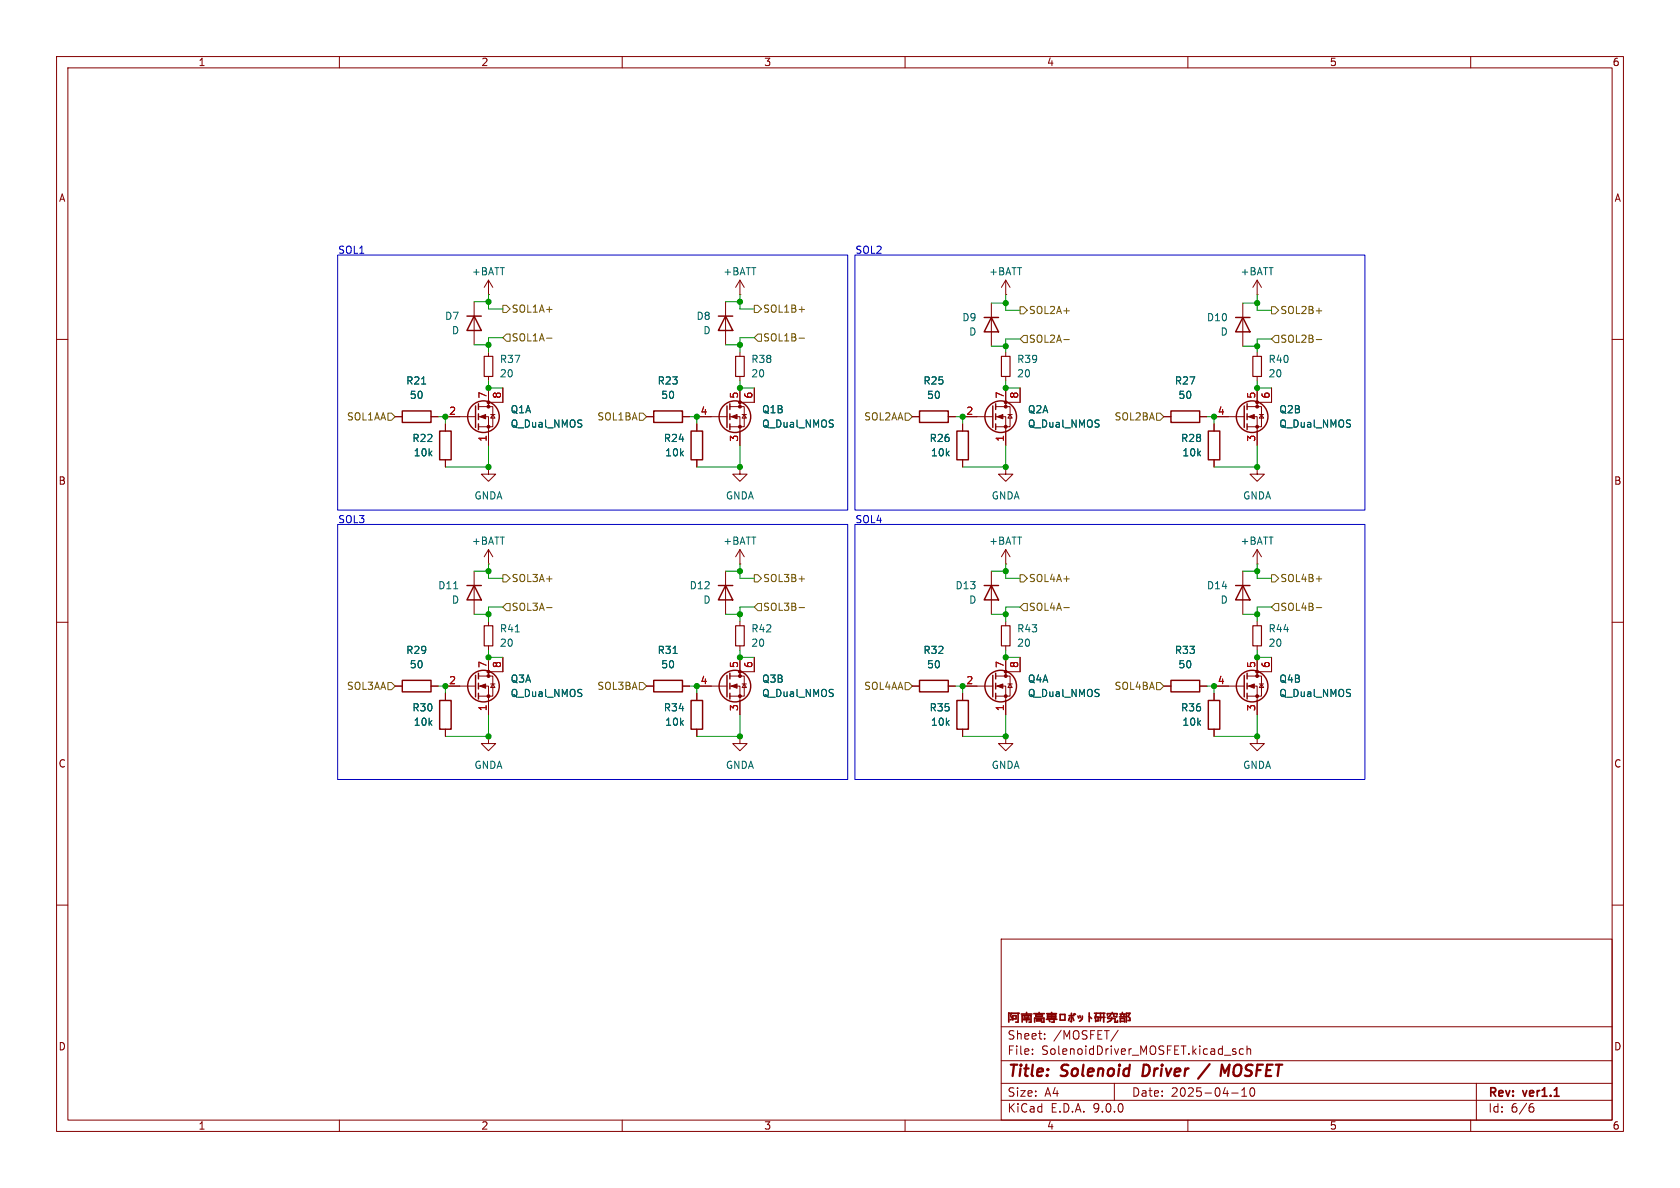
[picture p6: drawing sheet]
<svg xmlns="http://www.w3.org/2000/svg" width="297mm" height="210mm" viewBox="0 0 297 210" stroke-linecap="round" stroke-linejoin="round" font-family="sans-serif">
<g fill="none" stroke="#840000" stroke-width=".18">
<path d="M10 10h277v190h-277zM12 12h273v186h-273zM60 10v2M110 10v2M160 10v2M210 10v2M260 10v2M83.8 53.3v7.7M86.4 52.1h.1M86.4 49.5l-.8 1.3M86.4 49.5l.7 1.3M86.4 49.5v2.6"/>
<path d="M128.3 53.3v7.7M130.8 52.1h.1M130.8 49.5v2.6M130.8 49.5l-.8 1.3M130.8 49.5l.8 1.3M175.3 53.6v7.6M177.8 52.1h.1M177.8 49.5l-.8 1.3M177.8 49.5l.8 1.3M177.8 49.5v2.6M219.7 53.6v7.6M222.2 52.1h.1"/>
<path d="M222.2 49.5l-.7 1.3M222.2 49.5l.8 1.3M222.2 49.5v2.6M10 60h2M69.8 73.7h1.3M76.2 73.7h1.3M78.7 74.9v1.3M78.7 73.7h5.4M84.6 71.9h2.5v3.5h-2.5M84.6 73.7h1.8v5M86.4 62.2v.8M86.4 66.5v.8"/>
<path d="M86.4 68.6v3.3M86.7 73.3h.8M87.1 73.3l.4 .6h-.8zM88.9 68.6v2.5h-2.5M114.3 73.7h1.3M120.6 73.7h1.3M123.2 73.7h5.3M123.2 74.9v1.3M129 71.9h2.6v3.5h-2.6M129 73.7h1.8v5M130.8 62.2v.8M130.8 66.5v.8"/>
<path d="M130.8 68.6v3.3M131.2 73.3h.8M131.6 73.3l.4 .6h-.8zM133.3 68.6v2.5h-2.5M161.3 73.7h1.3M167.6 73.7h1.3M170.2 74.9v1.3M170.2 73.7h5.3M176 71.9h2.6v3.5h-2.6M176 73.7h1.8v5M177.8 62.2v.8M177.8 66.5v.8"/>
<path d="M177.8 68.6v3.3M178.2 73.3h.7M178.6 73.3l.3 .6h-.7zM180.3 68.6v2.5h-2.5M205.7 73.7h1.3M212.1 73.7h1.3M214.6 73.7h5.4M214.6 74.9v1.3M220.5 71.9h2.5v3.5h-2.5M220.5 73.7h1.7v5M222.2 62.2v.8M222.2 66.5v.8"/>
<path d="M222.2 68.6v3.3M222.6 73.3h.8M223 73.3l.4 .6h-.8zM224.8 68.6v2.5h-2.6M285 60h2M78.7 81.3v1.3M86.4 82.6v1.2h1.2l-1.2 1.3-1.3-1.3h1.3M86.4 82.6h.1M86.4 99.7h.1M86.4 97.2v2.5M86.4 97.2l-.8 1.2M86.4 97.2l.7 1.2"/>
<path d="M123.2 81.3v1.3M130.8 82.6v1.2h1.3l-1.3 1.3-1.3-1.3h1.3M130.8 82.6h.1M130.8 99.7h.1M130.8 97.2v2.5M130.8 97.2l-.8 1.2M130.8 97.2l.8 1.2M170.2 81.3v1.3M177.8 99.7h.1M177.8 82.6v1.2h1.3l-1.3 1.3-1.3-1.3h1.3M177.8 82.6h.1M177.8 97.2v2.5"/>
<path d="M177.8 97.2l-.8 1.2M177.8 97.2l.8 1.2M214.6 81.3v1.3M222.2 82.6v1.2h1.3l-1.3 1.3-1.2-1.3h1.2M222.2 82.6h.1M222.2 99.7h.1M222.2 97.2v2.5M222.2 97.2l-.7 1.2M222.2 97.2l.8 1.2M10 110h2M83.8 101v7.6M84.6 119.5h2.5v3.6h-2.5"/>
<path d="M86.4 109.9v.7M86.4 114.2v.7M86.4 116.2v3.3M88.9 116.2v2.5h-2.5M128.3 101v7.6M129 119.5h2.6v3.6h-2.6M130.8 109.9v.7M130.8 114.2v.7M130.8 116.2v3.3M133.3 116.2v2.5h-2.5M175.3 101v7.6M176 119.5h2.6v3.6h-2.6"/>
<path d="M177.8 109.9v.7M177.8 114.2v.7M177.8 116.2v3.3M180.3 116.2v2.5h-2.5M219.7 101v7.6M220.5 119.5h2.5v3.6h-2.5M222.2 109.9v.7M222.2 114.2v.7M222.2 116.2v3.3M224.8 116.2v2.5h-2.6M285 110h2M69.8 121.3h1.3"/>
<path d="M76.2 121.3h1.3M78.7 122.6v1.2M78.7 128.9v1.3M78.7 121.3h5.4M84.6 121.3h1.8v5.1M86.4 130.2v1.2h1.2l-1.2 1.3-1.3-1.3h1.3M86.4 130.2h.1M86.7 120.9h.8M87.1 120.9l.4 .6h-.8zM114.3 121.3h1.3M120.6 121.3h1.3M123.2 121.3h5.3"/>
<path d="M123.2 122.6v1.2M123.2 128.9v1.3M129 121.3h1.8v5.1M130.8 130.2v1.2h1.3l-1.3 1.3-1.3-1.3h1.3M130.8 130.2h.1M131.2 120.9h.8M131.6 120.9l.4 .6h-.8zM161.3 121.3h1.3M167.6 121.3h1.3M170.2 121.3h5.3M170.2 122.6v1.2M170.2 128.9v1.3"/>
<path d="M176 121.3h1.8v5.1M177.8 130.2v1.2h1.3l-1.3 1.3-1.3-1.3h1.3M177.8 130.2h.1M178.2 120.9h.7M178.6 120.9l.3 .6h-.7zM205.7 121.3h1.3M212.1 121.3h1.3M214.6 121.3h5.4M214.6 122.6v1.2M214.6 128.9v1.3M220.5 121.3h1.7v5.1M222.2 130.2v1.2h1.3l-1.3 1.3-1.2-1.3h1.2"/>
<path d="M222.2 130.2h.1M222.6 120.9h.8M223 120.9l.4 .6h-.8zM10 160h2M177 166h108v32h-108zM285 160h2M60 198v2M110 198v2M160 198v2M177 194.5h108M177 191.5h108M177 187.5h108"/>
<path d="M177 181.5h108M182.5 186.3v.1M182.5 185.5v.1M184.7 183.6v.1M184.7 182.8v.1M197 191.5v3M197.7 182.1l-1.3 2M210 198v2M217.7 193.2h1.2M218.1 185.9l.4 .1v.2l-.2 .2h-.3M218.1 185.4l.4 .1M219.5 193.8h.9"/>
<path d="M219.5 192.7l.5-.4v1.5M219.8 185.5l-.4-.1-.3 .3v.4l.1 .2h.6M220.5 185.5l.2-.1 .3 .1 .1 .9M220.5 184.9v1.5M221.1 192.4l.2-.1a.81 .81 0 0 1 .6 .6 .81 .81 0 0 1-.3 .8l-.1 .1a.81 .81 0 0 1-.4-1.4zM260 198v2M261 191.5v6.5M270.6 195.7h.4l.2 .3-.1 .5-.5 .1M271 195.1l-.4 .1"/>
</g>
<path d="M202.2 188.2l-.2 2h.4M213.8 188.1l-2 2.6M216 188.2l.5 1.4 .9-1.4-.3 2" fill="none" stroke="#840000" stroke-width=".4"/>
<g fill="none" stroke="#840000" stroke-width=".3">
<path d="M178.3 179v1.7M178.3 179.1h.5l-.2 .4M178.7 179.6l.1 .4M179 179.1h1.2M180 179.1v1.6h-.4M180.6 179.3h1.8M181 180h1M181.1 179.7l.1 .1M181.5 179v.5M181.5 180v.7M181.8 179.7l-.1 .3M182.8 179.2h1.8"/>
<path d="M183.1 179.4h1.2v.3h-1.2zM183.7 179v.2M185.1 179.2h1.7M185.2 179.4h1.4v.6h-1.4zM185.2 179.7h1.4M185.9 179v1M186.3 180v.7h-.4M187.4 179.3h.9v1h-.9zM189 179.5h.8M189.1 179.8l-.2 .6M189.4 179.1v1.5l-.2-.1M189.6 179.8l.2 .6"/>
<path d="M189.8 179.3l.1 .1M190 179.2l.1 .1M190.6 179.6l.1 .4M190.9 179.5l.1 .4M191.3 179.6a.77 .77 0 0 1-.5 .9M192.6 179.7l.4 .3M192.6 179v1.6M193.5 179.1h.7M193.6 179.8h.5v.7h-.4M193.7 179.5v1.1M193.8 179.1l-.2 .9M194.3 179.8h1"/>
<path d="M194.3 179.1h1M194.6 179.1l-.1 1.4M195.1 179.1v1.6M196.4 179.2l-.3 .5-.3 .1M196.6 179.8l-.1 .5-.7 .4M196.6 179v.2M196.9 179.2v.5l.5 .1v-.2M197.5 179.4v-.2h-1.7v.3M197.9 179.8h1.1M198 179.3h.9M198.1 179.4l.1 .2M198.4 179v.3"/>
<path d="M198.8 179.3l-.2 .4M178.6 180.3h.2M179.1 180.1h.5v-.6h-.5v.8M180.7 180.7v-1.2h1.6v1.2h-.4M180.9 180.3h1.2M182.9 180.7v-.7h1.7v.7h-.5M183.3 180.2h.8v.3h-.8zM185 180.2h1.8M185.5 180.4l.1 .2M195.8 180h1.3v.7M197.6 180.4v.3h-.5M198.1 180.7v-.7h.7v.7"/>
<path d="M198.1 180.5h.7M199.4 180.4h.4l-.1-.5-.3-.2 .4-.6h-.7v1.6"/>
</g>
<g fill="none" stroke="#840000" stroke-width=".25">
<path d="M82.5 55.9h2.6M83.8 55.9l1.3 2.5h-2.6zM127 55.9h2.5M128.3 55.9l1.2 2.5h-2.5zM174 56.1h2.5M175.3 56.1l1.2 2.6h-2.5zM218.4 56.1h2.6M219.7 56.1l1.3 2.6h-2.6zM71.1 72.6h5.1v2.1h-5.1zM77.7 76.2h2.1v5.1h-2.1zM84.1 71.8v3.8M84.6 71.4v1"/>
<path d="M84.6 73.2v1M84.6 74.9v1M115.6 72.6h5v2.1h-5zM122.2 76.2h2v5.1h-2zM128.5 71.8v3.8M129 71.4v1M129 73.2v1M129 74.9v1M162.6 72.6h5v2.1h-5zM169.2 76.2h2v5.1h-2zM175.5 71.8v3.8M176 71.4v1"/>
<path d="M176 73.2v1M176 74.9v1M207 72.6h5.1v2.1h-5.1zM213.6 76.2h2v5.1h-2zM220 71.8v3.8M220.5 71.4v1M220.5 73.2v1M220.5 74.9v1M82.5 103.5h2.6M83.8 103.5l1.3 2.5h-2.6zM84.1 119.4v3.8M84.6 119v1"/>
<path d="M127 103.5h2.5M128.3 103.5l1.2 2.5h-2.5zM128.5 119.4v3.8M129 119v1M174 103.5h2.5M175.3 103.5l1.2 2.5h-2.5zM175.5 119.4v3.8M176 119v1M218.4 103.5h2.6M219.7 103.5l1.3 2.5h-2.6zM220 119.4v3.8M220.5 119v1"/>
<path d="M71.1 120.3h5.1v2h-5.1zM77.7 123.8h2.1v5.1h-2.1zM84.6 120.8v1M84.6 122.6v1M115.6 120.3h5v2h-5zM122.2 123.8h2v5.1h-2zM129 120.8v1M129 122.6v1M162.6 120.3h5v2h-5zM169.2 123.8h2v5.1h-2zM176 120.8v1M176 122.6v1"/>
<path d="M207 120.3h5.1v2h-5.1zM213.6 123.8h2v5.1h-2zM220.5 120.8v1M220.5 122.6v1"/>
<circle cx="85.5" cy="73.7" r="2.79"/>
<circle cx="129.9" cy="73.7" r="2.79"/>
<circle cx="176.9" cy="73.7" r="2.79"/>
<circle cx="221.4" cy="73.7" r="2.79"/>
<circle cx="85.5" cy="121.3" r="2.79"/>
<circle cx="129.9" cy="121.3" r="2.79"/>
<circle cx="176.9" cy="121.3" r="2.79"/>
<circle cx="221.4" cy="121.3" r="2.79"/>
</g>
<path d="M85.6 63h1.5v3.5h-1.5zM130 63h1.6v3.5h-1.6zM177 63h1.6v3.5h-1.6zM221.5 63h1.5v3.5h-1.5zM85.6 110.6h1.5v3.6h-1.5zM130 110.6h1.6v3.6h-1.6zM177 110.6h1.6v3.6h-1.6zM221.5 110.6h1.5v3.6h-1.5z" fill="none" stroke="#840000" stroke-width=".2"/>
<g fill="#840000" stroke="#840000" stroke-width=".18">
<path d="M220.7 73.7l1-.4v.7z"/>
<path d="M129.3 73.7l1-.4v.7z"/>
<path d="M84.8 73.7l1.1-.4v.7z"/>
<path d="M129.3 121.3l1-.4v.8z"/>
<path d="M220.7 121.3l1-.4v.8z"/>
<path d="M176.3 121.3l1-.4v.8z"/>
<path d="M84.8 121.3l1.1-.4v.8z"/>
<path d="M176.3 73.7l1-.4v.7z"/>
<circle cx="222.2" cy="71.1" r=".25"/>
<circle cx="222.2" cy="71.9" r=".25"/>
<circle cx="222.2" cy="75.4" r=".25"/>
<circle cx="130.8" cy="71.1" r=".25"/>
<circle cx="130.8" cy="71.9" r=".25"/>
<circle cx="130.8" cy="75.4" r=".25"/>
<circle cx="86.4" cy="71.1" r=".25"/>
<circle cx="86.4" cy="71.9" r=".25"/>
<circle cx="86.4" cy="75.4" r=".25"/>
<circle cx="130.8" cy="118.7" r=".25"/>
<circle cx="130.8" cy="119.5" r=".25"/>
<circle cx="130.8" cy="123.1" r=".25"/>
<circle cx="222.2" cy="118.7" r=".25"/>
<circle cx="222.2" cy="119.5" r=".25"/>
<circle cx="222.2" cy="123.1" r=".25"/>
<circle cx="177.8" cy="118.7" r=".25"/>
<circle cx="177.8" cy="119.5" r=".25"/>
<circle cx="177.8" cy="123.1" r=".25"/>
<circle cx="86.4" cy="118.7" r=".25"/>
<circle cx="86.4" cy="119.5" r=".25"/>
<circle cx="86.4" cy="123.1" r=".25"/>
<circle cx="177.8" cy="71.1" r=".25"/>
<circle cx="177.8" cy="71.9" r=".25"/>
<circle cx="177.8" cy="75.4" r=".25"/>
</g>
<path d="M74.5 67.9h.8M80.2 104.1h.7M91.1 111.7h.7M119 115.5h.7" fill="none" stroke="#006464" stroke-width=".18"/>
<g fill="none" stroke="#725600" stroke-width=".18">
<path d="M88.9 54h.6l.7 .6-.7 .6h-.6zM88.9 59.7l.6-.6h.7v1.2h-.7zM96.6 59.8h1M133.3 54h.7l.6 .6-.6 .6h-.7zM134 59.1h.6v1.2h-.6l-.7-.6zM141.3 54.7h.9M141.3 59.8h.9M180.3 54.2h.7l.6 .7-.6 .6h-.7zM181 59.3h.6v1.3h-.6l-.7-.7zM224.8 54.2h.6l.7 .7-.7 .6h-.6zM225.4 59.3h.7v1.3h-.7l-.6-.7zM232.7 54.9h1"/>
<path d="M68.6 73h.6l.6 .7-.6 .6h-.6zM113 73h.7l.6 .7-.6 .6h-.7zM160 73h.7l.6 .7-.6 .6h-.7zM188.1 60h.9M204.5 73h.6l.6 .7-.6 .6h-.6zM232.7 60h1M88.9 101.6h.6l.7 .6-.7 .7h-.6zM88.9 107.3l.6-.6h.7v1.3h-.7zM96.6 107.4h1M133.3 101.6h.7l.6 .6-.6 .7h-.7zM134 106.7h.6v1.3h-.6l-.7-.7zM141.3 107.4h.9"/>
<path d="M141.3 102.3h.9M180.3 101.6h.7l.6 .6-.6 .7h-.7zM181 106.7h.6v1.3h-.6l-.7-.7zM188.1 107.4h.9M224.8 101.6h.6l.7 .6-.7 .7h-.6zM225.4 106.7h.7v1.3h-.7l-.6-.7zM232.7 107.4h1M232.7 102.3h1M68.6 120.7h.6l.6 .6-.6 .6h-.6zM113 120.7h.7l.6 .6-.6 .6h-.7zM160 120.7h.7l.6 .6-.6 .6h-.7zM204.5 120.7h.6l.6 .6-.6 .6h-.6z"/>
</g>
<g fill="none" stroke="#009600" stroke-width=".18">
<path d="M83.8 53.3h2.6M86.4 52.1v2.5h2.5M88.9 59.7h-2.5v2.5M128.3 53.3h2.5M130.8 52.1v2.5h2.5M133.3 59.7h-2.5v2.5M175.3 53.6h2.5M177.8 52.1v2.8h2.5M180.3 59.9h-2.5v2.3M219.7 53.6h2.5M222.2 52.1v2.8h2.6M224.8 59.9h-2.6v2.3"/>
<path d="M77.5 73.7h1.2v1.2M83.8 61h2.6M86.4 67.3v1.3h2.5M86.4 78.7v3.9h-7.7M121.9 73.7h1.3v1.2M128.3 61h2.5M130.8 78.7v3.9h-7.6M130.8 67.3v1.3h2.5M168.9 73.7h1.3v1.2M175.3 61.2h2.5M177.8 78.7v3.9h-7.6M177.8 67.3v1.3h2.5"/>
<path d="M213.4 73.7h1.2v1.2M219.7 61.2h2.5M222.2 78.7v3.9h-7.6M222.2 67.3v1.3h2.6M86.4 99.7v2.5h2.5M130.8 99.7v2.5h2.5M177.8 99.7v2.5h2.5M222.2 99.7v2.5h2.6M83.8 101h2.6M83.8 108.6h2.6M86.4 114.9v1.3h2.5M88.9 107.3h-2.5v2.6"/>
<path d="M128.3 101h2.5M128.3 108.6h2.5M130.8 114.9v1.3h2.5M133.3 107.3h-2.5v2.6M175.3 101h2.5M175.3 108.6h2.5M177.8 114.9v1.3h2.5M180.3 107.3h-2.5v2.6M219.7 101h2.5M219.7 108.6h2.5M222.2 114.9v1.3h2.6M224.8 107.3h-2.6v2.6"/>
<path d="M77.5 121.3h1.2v1.3M86.4 126.4v3.8h-7.7M121.9 121.3h1.3v1.3M130.8 126.4v3.8h-7.6M168.9 121.3h1.3v1.3M177.8 126.4v3.8h-7.6M213.4 121.3h1.2v1.3M222.2 126.4v3.8h-7.6"/>
</g>
<path d="M59.7 45.1h90.2v45.1h-90.2zM151.1 45.1h90.2v45.1h-90.2zM59.7 92.7h90.2v45.1h-90.2zM151.1 92.7h90.2v45.1h-90.2z" fill="none" stroke="#0000c2" stroke-width=".18"/>
<g fill="#009600" stroke="#009600" stroke-width=".18">
<circle cx="86.4" cy="61" r=".46"/>
<circle cx="86.4" cy="53.3" r=".46"/>
<circle cx="86.4" cy="82.6" r=".46"/>
<circle cx="78.7" cy="73.7" r=".46"/>
<circle cx="86.4" cy="68.6" r=".46"/>
<circle cx="177.8" cy="61.2" r=".46"/>
<circle cx="177.8" cy="82.6" r=".46"/>
<circle cx="177.8" cy="68.6" r=".46"/>
<circle cx="170.2" cy="73.7" r=".46"/>
<circle cx="177.8" cy="53.6" r=".46"/>
<circle cx="177.8" cy="101" r=".46"/>
<circle cx="177.8" cy="108.6" r=".46"/>
<circle cx="177.8" cy="116.2" r=".46"/>
<circle cx="170.2" cy="121.3" r=".46"/>
<circle cx="177.8" cy="130.2" r=".46"/>
<circle cx="222.2" cy="116.2" r=".46"/>
<circle cx="222.2" cy="101" r=".46"/>
<circle cx="222.2" cy="108.6" r=".46"/>
<circle cx="222.2" cy="130.2" r=".46"/>
<circle cx="214.6" cy="121.3" r=".46"/>
<circle cx="222.2" cy="68.6" r=".46"/>
<circle cx="222.2" cy="82.6" r=".46"/>
<circle cx="214.6" cy="73.7" r=".46"/>
<circle cx="222.2" cy="61.2" r=".46"/>
<circle cx="222.2" cy="53.6" r=".46"/>
<circle cx="123.2" cy="73.7" r=".46"/>
<circle cx="130.8" cy="53.3" r=".46"/>
<circle cx="130.8" cy="68.6" r=".46"/>
<circle cx="130.8" cy="82.6" r=".46"/>
<circle cx="130.8" cy="61" r=".46"/>
<circle cx="86.4" cy="116.2" r=".46"/>
<circle cx="78.7" cy="121.3" r=".46"/>
<circle cx="86.4" cy="130.2" r=".46"/>
<circle cx="86.4" cy="108.6" r=".46"/>
<circle cx="86.4" cy="101" r=".46"/>
<circle cx="130.8" cy="108.6" r=".46"/>
<circle cx="130.8" cy="101" r=".46"/>
<circle cx="130.8" cy="130.2" r=".46"/>
<circle cx="123.2" cy="121.3" r=".46"/>
<circle cx="130.8" cy="116.2" r=".46"/>
</g>
<g font-size="2.8" fill="#840000">
<text x="178" y="190.9">Title:</text>
<text x="187.7" y="190.9">Solenoid</text>
<text x="202.8" y="190.9">Driver</text>
<text x="213.8" y="190.9">/</text>
<text x="218.2" y="190.9">MOSFET</text>
</g>
<g font-size="2.1" fill="#840000">
<text x="178" y="184">Sheet:</text>
<text x="186.2" y="184">/MOSFET/</text>
<text x="178" y="186.7">File:</text>
<text x="184.1" y="186.7">SolenoidDriver_MOSFET.kicad_sch</text>
<text x="178" y="196.9">KiCad</text>
<text x="178" y="194.1">Size:</text>
<text x="184.7" y="194.1">A4</text>
<text x="185.7" y="196.9">E.D.A.</text>
<text x="193.3" y="196.9">9.0.0</text>
<text x="200" y="194.1">Date:</text>
<text x="207" y="194.1">2025-04-10</text>
<text x="263" y="194.3">Rev:</text>
<text x="263" y="196.9">Id:</text>
<text x="267.1" y="196.9">6/6</text>
<text x="269.4" y="194.3">ver1.1</text>
</g>
<g font-size="1.8" fill="#840000">
<text x="35" y="11.9">1</text>
<text x="85" y="11.9">2</text>
<text x="135" y="11.9">3</text>
<text x="185" y="11.9">4</text>
<text x="235" y="11.9">5</text>
<text x="285" y="11.9">6</text>
<text x="10.3" y="35.9">A</text>
<text x="285.3" y="35.9">A</text>
<text x="10.3" y="85.9">B</text>
<text x="285.3" y="85.9">B</text>
<text x="10.3" y="135.9">C</text>
<text x="285.3" y="135.9">C</text>
<text x="10.3" y="185.9">D</text>
<text x="285.3" y="185.9">D</text>
<text x="35" y="199.9">1</text>
<text x="85" y="199.9">2</text>
<text x="135" y="199.9">3</text>
<text x="185" y="199.9">4</text>
<text x="235" y="199.9">5</text>
<text x="285" y="199.9">6</text>
</g>
<g font-size="1.8" fill="#0000c2">
<text x="59.7" y="45.1">SOL1</text>
<text x="151.1" y="45.1">SOL2</text>
<text x="59.7" y="92.7">SOL3</text>
<text x="151.1" y="92.7">SOL4</text>
</g>
<g font-size="1.8" fill="#006464">
<text x="83.3" y="48.9">+BATT</text>
<text x="127.8" y="48.9">+BATT</text>
<text x="174.8" y="48.9">+BATT</text>
<text x="219.2" y="48.9">+BATT</text>
<text x="78.6" y="56.7">D7</text>
<text x="79.8" y="59.3">D</text>
<text x="123" y="56.7">D8</text>
<text x="124.2" y="59.3">D</text>
<text x="170" y="57">D9</text>
<text x="171.2" y="59.5">D</text>
<text x="213.3" y="57">D10</text>
<text x="215.7" y="59.5">D</text>
<text x="88.3" y="64.4">R37</text>
<text x="132.7" y="64.4">R38</text>
<text x="179.7" y="64.4">R39</text>
<text x="224.2" y="64.4">R40</text>
<text x="71.7" y="68.2">R21</text>
<text x="72.3" y="70.7">50</text>
<text x="88.3" y="66.9">20</text>
<text x="116.2" y="68.2">R23</text>
<text x="116.8" y="70.7">50</text>
<text x="132.7" y="66.9">20</text>
<text x="163.2" y="68.2">R25</text>
<text x="163.8" y="70.7">50</text>
<text x="179.7" y="66.9">20</text>
<text x="207.6" y="68.2">R27</text>
<text x="208.2" y="70.7">50</text>
<text x="224.2" y="66.9">20</text>
<text x="90.2" y="73.3">Q1A</text>
<text x="90.2" y="75.8">Q_Dual_NMOS</text>
<text x="134.6" y="73.3">Q1B</text>
<text x="134.6" y="75.8">Q_Dual_NMOS</text>
<text x="181.6" y="73.3">Q2A</text>
<text x="181.6" y="75.8">Q_Dual_NMOS</text>
<text x="226.1" y="73.3">Q2B</text>
<text x="226.1" y="75.8">Q_Dual_NMOS</text>
<text x="72.8" y="78.3">R22</text>
<text x="73" y="80.9">10k</text>
<text x="117.3" y="78.3">R24</text>
<text x="117.5" y="80.9">10k</text>
<text x="164.2" y="78.3">R26</text>
<text x="164.5" y="80.9">10k</text>
<text x="208.7" y="78.3">R28</text>
<text x="208.9" y="80.9">10k</text>
<text x="83.8" y="88.5">GNDA</text>
<text x="128.2" y="88.5">GNDA</text>
<text x="175.2" y="88.5">GNDA</text>
<text x="219.7" y="88.5">GNDA</text>
<text x="83.3" y="96.5">+BATT</text>
<text x="127.8" y="96.5">+BATT</text>
<text x="174.8" y="96.5">+BATT</text>
<text x="219.2" y="96.5">+BATT</text>
<text x="77.4" y="104.4">D11</text>
<text x="79.8" y="106.9">D</text>
<text x="121.8" y="104.4">D12</text>
<text x="124.2" y="106.9">D</text>
<text x="168.8" y="104.4">D13</text>
<text x="171.2" y="106.9">D</text>
<text x="213.3" y="104.4">D14</text>
<text x="215.7" y="106.9">D</text>
<text x="88.3" y="112">R41</text>
<text x="132.7" y="112">R42</text>
<text x="179.7" y="112">R43</text>
<text x="224.2" y="112">R44</text>
<text x="71.7" y="115.8">R29</text>
<text x="72.3" y="118.3">50</text>
<text x="88.3" y="114.5">20</text>
<text x="116.2" y="115.8">R31</text>
<text x="116.8" y="118.3">50</text>
<text x="132.7" y="114.5">20</text>
<text x="163.2" y="115.8">R32</text>
<text x="163.8" y="118.3">50</text>
<text x="179.7" y="114.5">20</text>
<text x="207.6" y="115.8">R33</text>
<text x="208.2" y="118.3">50</text>
<text x="224.2" y="114.5">20</text>
<text x="72.8" y="126">R30</text>
<text x="90.2" y="120.9">Q3A</text>
<text x="90.2" y="123.4">Q_Dual_NMOS</text>
<text x="117.3" y="126">R34</text>
<text x="134.6" y="120.9">Q3B</text>
<text x="134.6" y="123.4">Q_Dual_NMOS</text>
<text x="164.2" y="126">R35</text>
<text x="181.6" y="120.9">Q4A</text>
<text x="181.6" y="123.4">Q_Dual_NMOS</text>
<text x="208.7" y="126">R36</text>
<text x="226.1" y="120.9">Q4B</text>
<text x="226.1" y="123.4">Q_Dual_NMOS</text>
<text x="73" y="128.5">10k</text>
<text x="117.5" y="128.5">10k</text>
<text x="164.5" y="128.5">10k</text>
<text x="208.9" y="128.5">10k</text>
<text x="83.8" y="136.1">GNDA</text>
<text x="128.2" y="136.1">GNDA</text>
<text x="175.2" y="136.1">GNDA</text>
<text x="219.7" y="136.1">GNDA</text>
</g>
<g font-size="1.8" fill="#725600">
<text x="90.4" y="55.5">SOL1A+</text>
<text x="134.8" y="55.5">SOL1B+</text>
<text x="181.8" y="55.7">SOL2A+</text>
<text x="226.3" y="55.7">SOL2B+</text>
<text x="90.4" y="60.6">SOL1A-</text>
<text x="134.8" y="60.6">SOL1B-</text>
<text x="181.8" y="60.8">SOL2A-</text>
<text x="226.3" y="60.8">SOL2B-</text>
<text x="61.2" y="74.5">SOL1AA</text>
<text x="105.5" y="74.5">SOL1BA</text>
<text x="152.7" y="74.5">SOL2AA</text>
<text x="196.9" y="74.5">SOL2BA</text>
<text x="90.4" y="103.1">SOL3A+</text>
<text x="134.8" y="103.1">SOL3B+</text>
<text x="181.8" y="103.1">SOL4A+</text>
<text x="226.3" y="103.1">SOL4B+</text>
<text x="90.4" y="108.2">SOL3A-</text>
<text x="134.8" y="108.2">SOL3B-</text>
<text x="181.8" y="108.2">SOL4A-</text>
<text x="226.3" y="108.2">SOL4B-</text>
<text x="61.2" y="122.1">SOL3AA</text>
<text x="105.5" y="122.1">SOL3BA</text>
<text x="152.7" y="122.1">SOL4AA</text>
<text x="196.9" y="122.1">SOL4BA</text>
</g>
<g font-size="1.8" fill="#a90000">
<text x="86.1" y="70.6" transform="rotate(-90 86.1 70.6)">7</text>
<text x="88.6" y="70.6" transform="rotate(-90 88.6 70.6)">8</text>
<text x="130.6" y="70.6" transform="rotate(-90 130.6 70.6)">5</text>
<text x="133.1" y="70.6" transform="rotate(-90 133.1 70.6)">6</text>
<text x="177.5" y="70.6" transform="rotate(-90 177.5 70.6)">7</text>
<text x="180.1" y="70.6" transform="rotate(-90 180.1 70.6)">8</text>
<text x="222" y="70.6" transform="rotate(-90 222 70.6)">5</text>
<text x="224.5" y="70.6" transform="rotate(-90 224.5 70.6)">6</text>
<text x="79.3" y="73.4">2</text>
<text x="123.8" y="73.4">4</text>
<text x="170.7" y="73.4">2</text>
<text x="215.2" y="73.4">4</text>
<text x="86.1" y="78.2" transform="rotate(-90 86.1 78.2)">1</text>
<text x="130.6" y="78.2" transform="rotate(-90 130.6 78.2)">3</text>
<text x="177.5" y="78.2" transform="rotate(-90 177.5 78.2)">1</text>
<text x="222" y="78.2" transform="rotate(-90 222 78.2)">3</text>
<text x="86.1" y="118.2" transform="rotate(-90 86.1 118.2)">7</text>
<text x="88.6" y="118.2" transform="rotate(-90 88.6 118.2)">8</text>
<text x="130.6" y="118.2" transform="rotate(-90 130.6 118.2)">5</text>
<text x="133.1" y="118.2" transform="rotate(-90 133.1 118.2)">6</text>
<text x="177.5" y="118.2" transform="rotate(-90 177.5 118.2)">7</text>
<text x="180.1" y="118.2" transform="rotate(-90 180.1 118.2)">8</text>
<text x="222" y="118.2" transform="rotate(-90 222 118.2)">5</text>
<text x="224.5" y="118.2" transform="rotate(-90 224.5 118.2)">6</text>
<text x="79.3" y="121">2</text>
<text x="86.1" y="125.8" transform="rotate(-90 86.1 125.8)">1</text>
<text x="123.8" y="121">4</text>
<text x="130.6" y="125.8" transform="rotate(-90 130.6 125.8)">3</text>
<text x="170.7" y="121">2</text>
<text x="177.5" y="125.8" transform="rotate(-90 177.5 125.8)">1</text>
<text x="215.2" y="121">4</text>
<text x="222" y="125.8" transform="rotate(-90 222 125.8)">3</text>
</g>
</svg>
